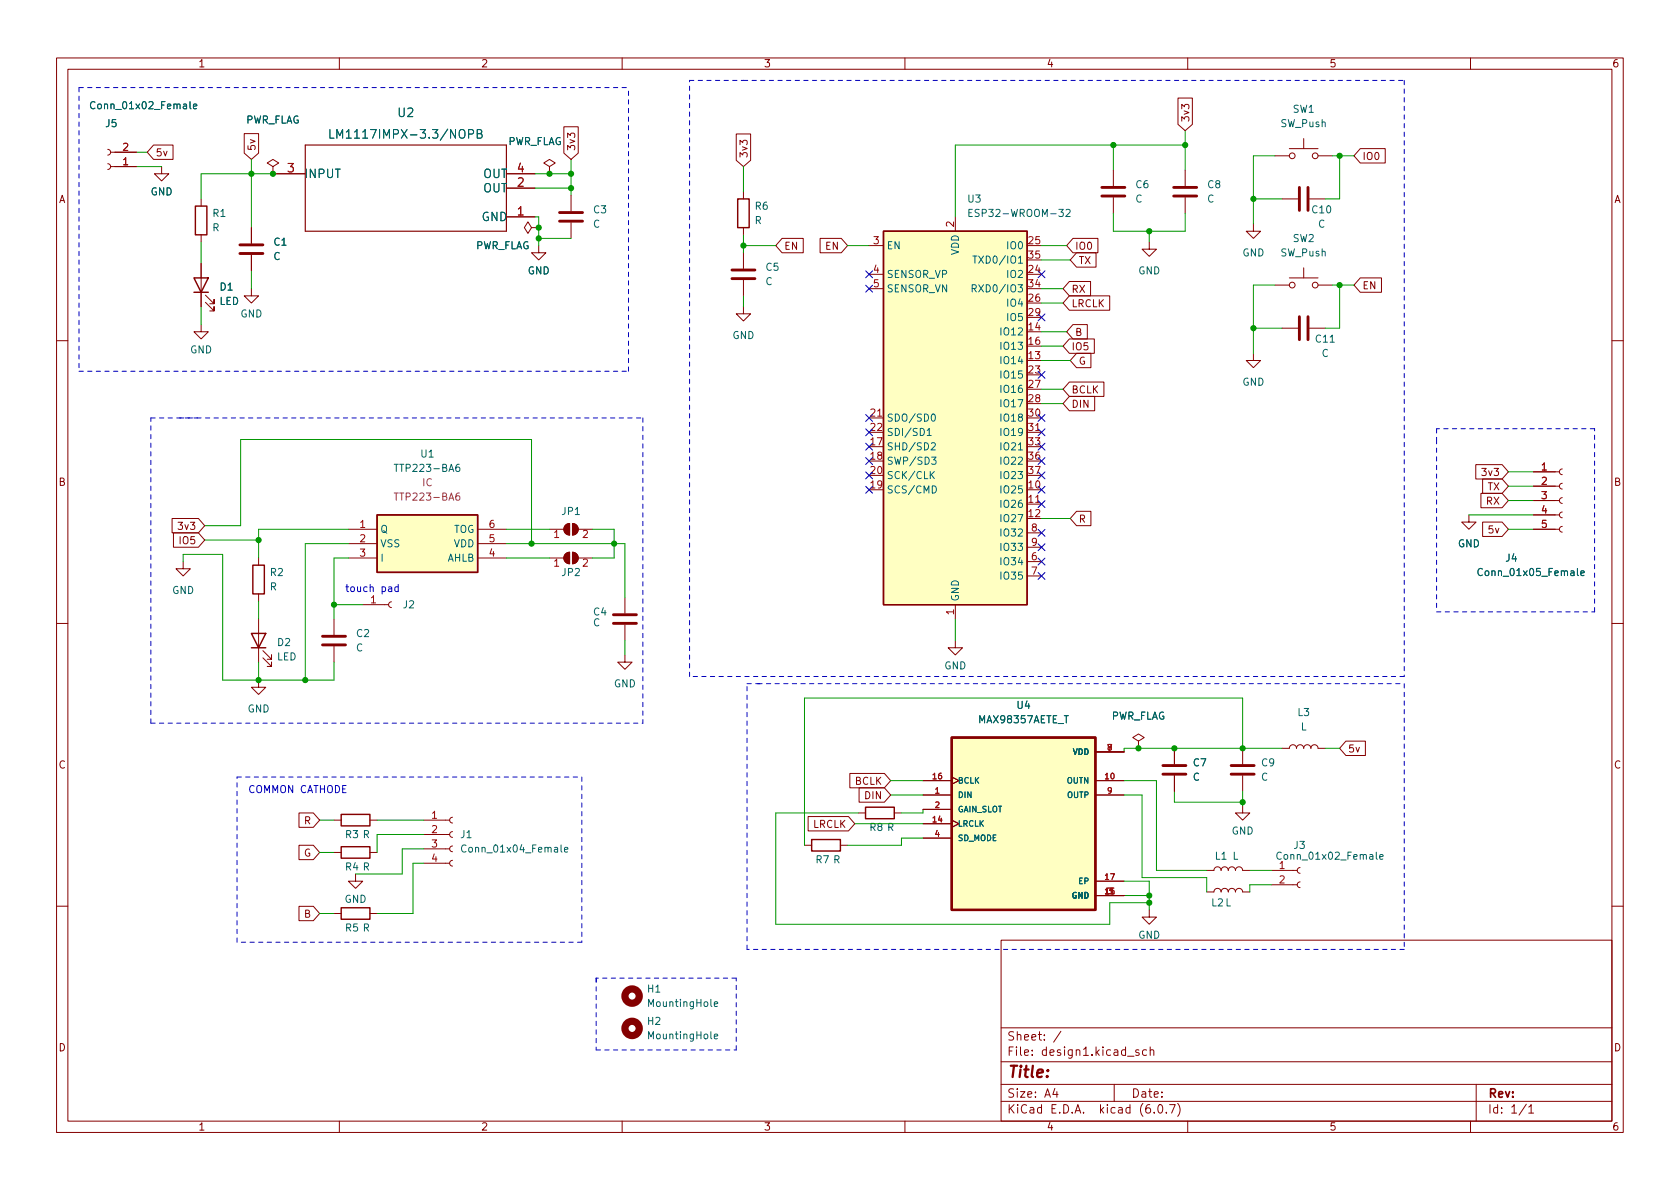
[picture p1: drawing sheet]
<svg xmlns="http://www.w3.org/2000/svg" width="297mm" height="210mm" viewBox="0 0 297 210" stroke-linecap="round" stroke-linejoin="round" font-family="sans-serif">
<g fill="none" stroke="#840000" stroke-width=".18">
<path d="M10 10.2h277v190.1h-277zM12 12.2h273v186.1h-273zM60 10.2v2M110 10.2v2M160 10.2v2M208.3 17.3h2.5v4.7l-1.3 1.1-1.2-1.1zM210 10.2v2M260 10.2v2M19.1 26.4l.3 .2 .2 .3-.2 .4-.3 .1M19.1 29l.3 .1 .2 .4-.2 .3-.3 .2M19.6 26.9h4.5M19.6 29.5h4.5"/>
<path d="M27.1 25.6h3.5v2.6h-3.5l-1.1-1.3zM28.6 29.5v1.2h1.2l-1.2 1.3-1.3-1.3h1.3M35.6 35.2v1.2M43.2 23.6h2.5v3.5l-1.3 1.1-1.2-1.1zM48.3 29.5l1-.7-1-.6-1.1 .6 1.1 .7v1.2M48.3 30.7h.1M48.9 30.7h5.1M89.5 38.3h5.1M89.5 33.3h5.1M89.5 30.7h5.1M97.2 29.5l1-.7-1-.6-1.1 .6 1.1 .7v1.2M97.2 30.7h.1"/>
<path d="M99.7 22.4h2.5v4.7l-1.2 1.1-1.3-1.1zM101 34.5v2.8M101 39.4v2.8M130.2 23.7h2.5v4.6l-1.3 1.2-1.2-1.2zM131.4 33.9v1.3M168.9 38.3v2.6M196.8 30.1v2.8M196.8 34.9v2.8M209.5 30.1v2.8M209.5 34.9v2.8M221.6 39.6v1.3h1.3l-1.3 1.3-1.3-1.3h1.3M225.4 27.6h2.6"/>
<path d="M226.7 35.2h2.8M228 26.3h5M230.5 24.5v1.8M231.5 35.2h2.8M233 27.6h2.6M240.5 26.3h4.4v2.5h-4.4l-1.1-1.2zM35.6 57.4v1.3h1.2l-1.2 1.2-1.3-1.2h1.3M35.6 41.5v1.3M35.6 46.6v7.6M36.3 53.5l1.5 1.5v-.8v.8h-.7M36.3 52.2l1.5 1.5v-.7v.7h-.7M44.4 51v1.3h1.3l-1.3 1.3-1.2-1.3h1.2"/>
<path d="M44.4 40.3v2.7M44.4 45.1v2.8M94 40.3l-.7-1.1-.6 1.1 .6 1 .7-1h1.2M95.2 43.4v1.3h1.3l-1.3 1.3-1.2-1.3h1.2M95.2 40.3h.1M131.4 54.2v1.3h1.3l-1.3 1.3-1.2-1.3h1.2M131.4 40.3v1.2M131.4 44.7v2.8M131.4 49.5v2.8M138.3 42.2h3.7v2.5h-3.7l-1.1-1.3zM145 42.2h3.7l1.2 1.2-1.2 1.3h-3.7zM153.7 43.4h2.5"/>
<path d="M153.7 48.5h2.5M153.7 51h2.5M189.1 49.8h3.7v2.5h-3.7l-1.1-1.3zM189.1 59.9h4.4v2.6h-4.4l-1.1-1.3zM189.1 52.3h7.1v2.6h-7.1l-1.1-1.3zM189.7 42.2h4.4v2.5h-4.4l-1.1-1.3zM189.7 57.4h2.5v2.5h-2.5l-1.1-1.2zM190.3 44.7h3.5v2.5h-3.5l-1.1-1.2zM203.2 42.8v1.3h1.3l-1.3 1.2-1.3-1.2h1.3M225.4 50.4h2.6M226.7 58h2.8M228 49.1h5"/>
<path d="M230.5 47.4v1.7M231.5 58h2.8M233 50.4h2.6M240.5 49.1h3.8v2.6h-3.8l-1.1-1.3zM10 60.2h2M153.7 73.9h2.5M181.6 76.4h2.5M189.1 67.6h6.1v2.5h-6.1l-1.1-1.3zM189.1 70.1h4.4v2.5h-4.4l-1.1-1.2zM190.3 62.5h2.6v2.5h-2.6l-1.1-1.3zM221.6 62.5v1.2h1.3l-1.3 1.3-1.3-1.3h1.3M285 60.2h2"/>
<path d="M30.4 91.7h4.7l1.1 1.3-1.1 1.2h-4.7zM30.7 94.2h4.4l1.1 1.3-1.1 1.3h-4.4zM32.4 99.3v1.3h1.3l-1.3 1.2-1.3-1.2h1.3M45.7 98.7v1.2M61.6 93.6h5.1M61.6 96.1h5.1M61.6 98.7h5.1M84.5 93.6h5M84.5 96.1h5M84.5 98.7h5M97.2 93.6h2.5M97.2 98.7h2.5"/>
<path d="M100 98l.7-.3v2a1.02 1.02 0 0 1-.9-.6 1.02 1.02 0 0 1 .2-1.1zM100 92.9l.7-.3v2a1.02 1.02 0 0 1-.9-.6 1.02 1.02 0 0 1 .2-1.1zM101.2 97.7a1.02 1.02 0 0 1 1 1 1.02 1.02 0 0 1-1 1zM101.2 92.6a1.02 1.02 0 0 1 1 1 1.02 1.02 0 0 1-1 1zM102.2 93.6h2.6M102.2 98.7h2.6M181.6 89.1h2.5M181.6 99.3h2.5M181.6 94.2h2.5M181.6 96.8h2.5M190.3 90.4h2.6v2.6h-2.6l-1.1-1.3zM259.7 91.1v1.2h1.3l-1.3 1.3-1.3-1.3h1.3"/>
<path d="M260.9 82.2h4.7l1.1 1.2-1.1 1.3h-4.7zM261.8 87.2h3.8l1.1 1.3-1.1 1.3h-3.8zM262.1 84.7h3.5l1.1 1.3-1.1 1.2h-3.5zM262.1 92.3h3.5l1.1 1.3-1.1 1.3h-3.5zM271.1 93.6h4.6M271.1 91.1h4.6M271.1 88.5h4.6M271.1 86h4.6M271.1 83.4h4.6M276.2 93.1l-.3 .1-.2 .4 .2 .4 .3 .1M276.2 90.5l-.3 .2-.2 .4 .2 .3 .3 .2M276.2 88l-.3 .2-.2 .3 .2 .4 .3 .1"/>
<path d="M276.2 85.5l-.3 .1-.2 .4 .2 .3 .3 .2M276.2 82.9l-.3 .2-.2 .3 .2 .4 .3 .1M10 110.2h2M45.7 105v1.3M45.7 109.5v7.6M46.5 116.3l1.5 1.6v-.8v.8h-.8M46.5 115.1l1.5 1.5v-.8v.8h-.8M59.1 109.5v2.8M59.1 114.3v2.8M64.1 106.9h4.6M69.2 106.4l-.3 .2-.2 .3 .2 .4 .3 .1M110.5 115.8v1.3h1.3l-1.3 1.3-1.3-1.3h1.3"/>
<path d="M110.5 105.7v2.8M110.5 110.5v2.8M168.9 113.3v1.2h1.3l-1.3 1.3-1.3-1.3h1.3M168.9 106.9v2.6M181.6 101.8h2.5M285 110.2h2M45.7 120.3v1.2h1.3l-1.3 1.3-1.3-1.3h1.3M150.3 136.8h6.1l1.1 1.2-1.1 1.3h-6.1zM151.9 139.3h4.5l1.1 1.3-1.1 1.3h-4.5zM163.2 138h5.1M168.3 137.4l1.2 .6-1.2 .7M193.7 138h5.1"/>
<path d="M193.7 133h5.1M201.3 131.1l1-.7-1-.6-1 .6 1 .7v1.2M201.3 132.3h.1M207.6 132.3v2.8M207.6 137.2v2.7M219.7 132.3v2.8M219.7 137.2v2.7M226.7 132.3h1.3a.64 .64 0 0 1 .6-.6 .64 .64 0 0 1 .6 .6 .64 .64 0 0 1 .7-.6 .64 .64 0 0 1 .6 .6 .64 .64 0 0 1 .6-.6 .64 .64 0 0 1 .7 .6 .64 .64 0 0 1 .6-.6 .64 .64 0 0 1 .6 .6h1.3M238 131.1h3.4v2.5h-3.4l-1.1-1.3zM52.9 149.5h2.5l1.1 1.2-1.1 1.3h-2.5zM52.9 143.8h2.5l1.1 1.2-1.1 1.3h-2.5zM59.1 145h1.2"/>
<path d="M59.1 150.7h1.2M62.9 154.6v1.2h1.2l-1.2 1.3-1.3-1.3h1.3M65.4 145h1.3M65.4 150.7h1.3M74.9 145h4.6M74.9 152.6h4.6M74.9 150.1h4.6M74.9 147.6h4.6M80 152.1l-.3 .2-.2 .3 .2 .4 .3 .2M80 149.6l-.3 .1-.2 .4 .2 .4 .3 .1M80 147.1l-.3 .1-.2 .4 .2 .3 .3 .2M80 144.5l-.3 .2-.2 .3 .2 .4 .3 .1"/>
<path d="M142.2 149.5h1.3M142.9 144.4h7.1l1.1 1.3-1.1 1.2h-7.1zM148.6 149.5h1.3M151.8 143.8h1.2M158.1 143.8h1.3M163.2 140.6h5.1M163.2 145.7h5.1M163.2 143.1h5.1M163.2 148.2h5.1M168.3 145l1.2 .7-1.2 .6M193.7 140.6h5.1M193.7 158.4h5.1"/>
<path d="M193.7 155.8h5.1M213.4 157.7h1.2a.64 .64 0 0 1 .7-.6 .64 .64 0 0 1 .6 .6 .64 .64 0 0 1 .6-.6 .64 .64 0 0 1 .7 .6 .64 .64 0 0 1 .6-.6 .64 .64 0 0 1 .6 .6 .64 .64 0 0 1 .7-.6 .64 .64 0 0 1 .6 .6h1.3M213.4 153.9h1.2a.64 .64 0 0 1 .7-.6 .64 .64 0 0 1 .6 .6 .64 .64 0 0 1 .6-.6 .64 .64 0 0 1 .7 .6 .64 .64 0 0 1 .6-.6 .64 .64 0 0 1 .6 .6 .64 .64 0 0 1 .7-.6 .64 .64 0 0 1 .6 .6h1.3M219.7 142.5v1.3h1.3l-1.3 1.2-1.3-1.2h1.3M224.8 153.9h4.6M224.8 156.5h4.6M229.9 156l-.4 .1-.1 .4 .1 .3 .4 .2M229.9 153.4l-.4 .2-.1 .3 .1 .4 .4 .1M10 160.2h2M52.9 160.3h2.5l1.1 1.2-1.1 1.3h-2.5zM59.1 161.5h1.2M65.4 161.5h1.3"/>
<path d="M177 166.3h108v32h-108zM203.2 160.9v1.3h1.3l-1.3 1.2-1.3-1.2h1.3M285 160.2h2M60 198.3v2M110 198.3v2M160 198.3v2M177 194.8h108M177 191.8h108M177 187.8h108M177 181.8h108M186.5 192.5l-.4 1h1M186.9 193v1"/>
<path d="M187.6 182.4l-1.3 1.9M197 191.8v3M199.4 186.8h1.1M201.4 185.7l-.4-.1-.2 .2 .1 .3 .5 .1v.4h-.6M202.7 185.7l-.4-.1-.3 .3v.4l.1 .3h.6M203.4 185.8l.2-.2 .3 .1 .1 .9M203.4 185.1v1.5M204.1 196.7v.1M204.9 195.4l.2-.1a.81 .81 0 0 1 .6 .7 .81 .81 0 0 1-.3 .8h-.2a.81 .81 0 0 1-.6-.6 .81 .81 0 0 1 .3-.8zM206.2 196.7v.1M206.8 195.3h1l-.7 1.5M208.2 195.1a1.72 1.72 0 0 1 0 2.3"/>
<path d="M210 198.3v2M260 198.3v2M261 191.8v6.5M269.9 195.3l-1.3 1.9M270.3 195.8l.4-.5v1.5M270.3 196.8h.9"/>
<circle cx="228.5" cy="27.6" r=".51"/>
<circle cx="232.5" cy="27.6" r=".51"/>
<circle cx="228.5" cy="50.4" r=".51"/>
<circle cx="232.5" cy="50.4" r=".51"/>
</g>
<g fill="none" stroke="#840000" stroke-width=".25">
<path d="M34.5 36.4h2.1v5.1h-2.1zM130.4 35.2h2.1v5.1h-2.1zM34.3 49.1h2.5l-1.2 2.6zM34.3 51.7h2.5M156.2 40.9h25.4v66h-25.4zM44.7 99.9h2v5.1h-2zM66.7 91.1h17.8v10.1h-17.8zM44.4 112h2.6l-1.3 2.5zM44.4 114.5h2.6M60.3 144h5.1v2h-5.1zM60.3 149.7h5.1v2.1h-5.1zM143.5 148.5h5.1v2h-5.1z"/>
<path d="M153 142.7h5.1v2.1h-5.1zM60.3 160.5h5.1v2.1h-5.1z"/>
</g>
<g fill="none" stroke="#840000" stroke-width=".51">
<path d="M98.9 39.1h4.1M98.9 37.6h4.1M194.8 34.7h4.1M194.8 33.1h4.1M207.5 34.7h4.1M207.5 33.1h4.1M229.7 33.1v4.1M231.3 33.1v4.1M42.4 44.8h4.1M42.4 43.3h4.1M129.4 49.3h4.1M129.4 47.7h4.1"/>
<path d="M229.7 56v4.1M231.3 56v4.1M57 114h4.1M57 112.5h4.1M108.5 110.2h4M108.5 108.7h4M205.6 135.4h4.1M205.6 136.9h4.1M217.7 135.4h4M217.7 136.9h4"/>
</g>
<g fill="none" stroke="#006464" stroke-width=".18">
<path d="M16.8 18.1a.6 .6 0 0 0-.9 .4 .6 .6 0 0 0 .6 .7l.3-.1M34.2 18.8l.6-.1-.1-.2-.3-.1-.2 .2 .1 .6h.4M58.3 22.9v1.5h.8M84.4 23.6h.5l.2-.1 .1-.3-.2-.2-.6-.1v1.5h.6l.3-.3a.4 .4 0 0 0-.4-.5M171.3 37.6h.4M171.9 37h-.6v1.3h.6M188.5 37.1l.5-.1 .2 .4-.8 .9h.8M171.9 51h.6l.1-.2v-.3l-.7-.1v1.2M172 45.3h.7M172.2 51l.4 .6M172.4 45.3v1.2M163.9 76.1l.4-.3v1.2"/>
<path d="M163.9 77h.8M164.7 78.4l.4-.1 .3 .4-.8 .9h.8M164.8 73.3l.2-.1a.68 .68 0 0 1 .4 .6 .68 .68 0 0 1-.4 .7l-.2-.1-.1-.4zM69.7 82.1h.7M81.2 82.1l-.4 .1a.86 .86 0 0 0 0 1.2l.4-.1 .1-.5-.2-.2h-.4l-.1 .2M164.7 83.9l.5 .7M164.7 80.8h.8l-.4 .5 .3 .1v.6l-.1 .1-.6-.1M164.8 85.9a.64 .64 0 0 1 .8 .6 .64 .64 0 0 1-.8 .7zM165.2 83.4l-.7 .7M262.1 100.6a.6 .6 0 0 0-.8 .5 .6 .6 0 0 0 .6 .7l.2-.1M279.5 101.4l.6-.2v-.2l-.4-.1-.2 .2 .1 .6h.5M82.4 149.5a.6 .6 0 0 0-.8 .5 .6 .6 0 0 0 .5 .7l.3-.1"/>
<path d="M99.8 150.3l.6-.2-.1-.2-.3-.1-.2 .2 .1 .6h.4M226.5 150.8a.6 .6 0 0 0-.8 .4 .6 .6 0 0 0 .6 .8l.2-.2M243.9 151.5l.7-.1-.1-.2-.4-.1-.2 .2 .1 .6h.5M126.3 177.6l.6-.2-.1-.2-.3-.1-.2 .2 .1 .6h.4M126.3 183.3l.6-.1-.1-.3h-.3l-.2 .1 .1 .6h.4"/>
</g>
<g fill="#ffffc2" stroke="#ffffc2" stroke-width=".18">
<path d="M66.7 91.1h17.8v10.1h-17.8z"/>
<path d="M156.2 40.9h25.4v66h-25.4z"/>
<path d="M168.3 130.4h25.4v30.5h-25.4z"/>
</g>
<path d="M69.7 87.2h.7M81.2 87.2h-.4a.86 .86 0 0 0 0 1.3l.4-.2 .1-.4-.2-.2h-.4l-.1 .2" fill="none" stroke="#840084" stroke-width=".18"/>
<g fill="none" stroke="#840000" stroke-width="1.3">
<circle cx="111.8" cy="176.1" r="1.27"/>
<circle cx="111.8" cy="181.9" r="1.27"/>
</g>
<g fill="#840000" stroke="#840000" stroke-width=".18">
<path d="M100 98l.7-.3v2a1.02 1.02 0 0 1-.9-.6 1.02 1.02 0 0 1 .2-1.1z"/>
<path d="M101.2 97.7a1.02 1.02 0 0 1 1 1 1.02 1.02 0 0 1-1 1z"/>
<path d="M100 92.9l.7-.3v2a1.02 1.02 0 0 1-.9-.6 1.02 1.02 0 0 1 .2-1.1z"/>
<path d="M101.2 92.6a1.02 1.02 0 0 1 1 1 1.02 1.02 0 0 1-1 1z"/>
</g>
<path d="M168.3 130.4h25.4v30.5h-25.4z" fill="none" stroke="#840000" stroke-width=".41"/>
<path d="M54 25.6h35.5v15.3h-35.5z" fill="none" stroke="#840000" stroke-width=".2"/>
<path d="M68.7 103.8h.5l.1 .8M69.3 104.1h-.5l-.1 .2 .1 .3h.5M70.4 103.8h-.4l-.2 .2 .1 .6h.5M70.4 103.3v1.3" fill="none" stroke="#0000c2" stroke-width=".18"/>
<g fill="none" stroke="#0000c2" stroke-width=".18" stroke-dasharray=".8 .8">
<path d="M14 15.5h97.1M14 15.5v50.2M121.9 14.2h9.5M131.4 14.2h116.9M248.3 14.2v105.4M14 65.7h97.1M26.7 73.9h8.2M31.7 73.9h82M111.1 65.7v-50.2M113.7 73.9v54M254 77.7v30.5M254 75.8v1.9"/>
<path d="M281.9 75.8h-27.9M121.9 119.6v-105.4M248.3 119.6h-126.4M254 108.2h27.9M281.9 108.2v-32.4M26.7 127.9v-54M26.7 127.9h87M41.9 137.4h61M102.9 137.4v29.2M132.1 120.9h2.5M134 120.9h114.3M248.3 120.9v47"/>
<path d="M41.9 166.6v-29.2M102.9 166.6h-61M105.4 173v12.7M105.4 173v.6M130.2 173h-24.8M132.1 167.9v-47M248.3 167.9h-116.2M105.4 185.7h24.8M130.2 185.7v-12.7"/>
</g>
<g fill="none" stroke="#009600" stroke-width=".18">
<path d="M24.1 29.5h4.5M24.1 26.9h1.9M44.4 28.2v12.1M48.9 30.7h-13.3v4.5M94.6 30.7h6.4M94.6 38.3h.6v5.1M94.6 33.3h6.4M101 28.2v6.3M131.4 29.5v4.4M196.8 25.6v4.5M196.8 37.7v3.2h12.7v-3.2M209.5 25.6h-40.6v12.7"/>
<path d="M209.5 23.1v7M221.6 35.2h5.1M225.4 27.6h-3.8v12M235.6 27.6h3.8M236.9 27.6v7.6h-2.6M35.6 42.8v3.8M35.6 54.2v3.2M44.4 47.9v3.1M95.2 42.2h5.8M131.4 43.4h5.8M131.4 41.5v3.2M131.4 52.3v1.9"/>
<path d="M149.9 43.4h3.8M184.1 43.4h4.5M184.1 53.6h3.9M184.1 58.7h4.5M184.1 46h5.1M184.1 51h3.9M203.2 40.9v1.9M221.6 58h5.1M225.4 50.4h-3.8v12.1M235.6 50.4h3.8M236.9 50.4v7.6h-2.6M184.1 61.2h3.9"/>
<path d="M184.1 63.7h5.1M184.1 71.4h3.9M184.1 68.8h3.9M32.4 99.3v-1.3h7v22.3h19.7v-3.2M36.2 93h6.3v-15.3h51.5v18.4M36.2 95.5h9.5M61.6 93.6h-15.9v5.1M61.6 96.1h-7.6v24.2M61.6 98.7h-2.5v10.8M89.5 93.6h7.7M89.5 96.1h21v9.6M89.5 98.7h7.7"/>
<path d="M104.8 93.6h3.8v5.1h-3.8M184.1 91.7h5.1M259.7 91.1h11.4M266.7 88.5h4.4M266.7 86h4.4M266.7 83.4h4.4M266.7 93.6h4.4M45.7 106.3v3.2M45.7 117.1v3.2M59.1 106.9h5M110.5 113.3v2.5M168.9 109.5v3.8"/>
<path d="M157.5 138h5.7M198.8 138h5.7v15.9h8.9M207.6 139.9v2h12.1M219.7 132.3v-8.9h-77.5v26.1M219.7 139.9v2.6M226.7 132.3h-27.9v.7M234.3 132.3h2.6M56.5 150.7h2.6M56.5 145h2.6M66.7 145h8.2M74.9 152.6h-1.9v8.9h-6.3M74.9 147.6h-8.2v3.1"/>
<path d="M74.9 150.1h-3.8v4.5h-8.2M151.1 145.7h12.1M151.8 143.8h-14.6v19.6h59v-3.8h7M157.5 140.6h5.7M163.2 143.1v.7h-3.8M163.2 148.2h-3.8v1.3h-9.5M198.8 140.6h3.1v14.6h11.5v2.5M198.8 155.8h4.4v5.1M198.8 158.4h4.4M221 153.9h3.8M224.8 156.5h-3.8v1.2M56.5 161.5h2.6"/>
</g>
<g fill="none" stroke="#000084" stroke-width=".18">
<path d="M153.1 47.9l1.2 1.2M153.1 50.4l1.2 1.3M154.3 47.9l-1.2 1.2M154.3 50.4l-1.2 1.3M183.5 55.5l1.3 1.2M183.5 47.9l1.3 1.2M184.8 55.5l-1.3 1.2M184.8 47.9l-1.3 1.2M153.1 78.4l1.2 1.2M153.1 75.8l1.2 1.3M153.1 73.3l1.2 1.2M154.3 78.4l-1.2 1.2"/>
<path d="M154.3 75.8l-1.2 1.3M154.3 73.3l-1.2 1.2M183.5 65.7l1.3 1.2M183.5 78.4l1.3 1.2M183.5 73.3l1.3 1.2M183.5 75.8l1.3 1.3M184.8 65.7l-1.3 1.2M184.8 78.4l-1.3 1.2M184.8 73.3l-1.3 1.2M184.8 75.8l-1.3 1.3M153.1 86l1.2 1.2M153.1 83.5l1.2 1.2"/>
<path d="M153.1 80.9l1.2 1.2M154.3 86l-1.2 1.2M154.3 83.5l-1.2 1.2M154.3 80.9l-1.2 1.2M183.5 98.7l1.3 1.2M183.5 96.2l1.3 1.2M183.5 93.6l1.3 1.2M183.5 88.5l1.3 1.3M183.5 86l1.3 1.2M183.5 83.5l1.3 1.2M183.5 80.9l1.3 1.2M184.8 98.7l-1.3 1.2"/>
<path d="M184.8 96.2l-1.3 1.2M184.8 93.6l-1.3 1.2M184.8 88.5l-1.3 1.3M184.8 86l-1.3 1.2M184.8 83.5l-1.3 1.2M184.8 80.9l-1.3 1.2M183.5 101.2l1.3 1.3M184.8 101.2l-1.3 1.3"/>
</g>
<g fill="#009600" stroke="#009600" stroke-width=".18">
<circle cx="236.9" cy="50.4" r=".46"/>
<circle cx="221.6" cy="58" r=".46"/>
<circle cx="219.7" cy="132.3" r=".46"/>
<circle cx="207.6" cy="132.3" r=".46"/>
<circle cx="196.8" cy="25.6" r=".46"/>
<circle cx="236.9" cy="27.6" r=".46"/>
<circle cx="131.4" cy="43.4" r=".46"/>
<circle cx="219.7" cy="141.9" r=".46"/>
<circle cx="203.2" cy="158.4" r=".46"/>
<circle cx="203.2" cy="159.6" r=".46"/>
<circle cx="201.3" cy="132.3" r=".46"/>
<circle cx="203.2" cy="40.9" r=".46"/>
<circle cx="209.5" cy="25.6" r=".46"/>
<circle cx="221.6" cy="35.2" r=".46"/>
<circle cx="95.2" cy="40.3" r=".46"/>
<circle cx="95.2" cy="42.2" r=".46"/>
<circle cx="101" cy="30.7" r=".46"/>
<circle cx="97.2" cy="30.7" r=".46"/>
<circle cx="101" cy="33.3" r=".46"/>
<circle cx="108.6" cy="96.1" r=".46"/>
<circle cx="94" cy="96.1" r=".46"/>
<circle cx="54" cy="120.3" r=".46"/>
<circle cx="45.7" cy="120.3" r=".46"/>
<circle cx="59.1" cy="106.9" r=".46"/>
<circle cx="45.7" cy="95.5" r=".46"/>
<circle cx="44.4" cy="30.7" r=".46"/>
<circle cx="48.3" cy="30.7" r=".46"/>
</g>
<text font-size="2.8" fill="#840000" x="178" y="190.6">Title:</text>
<g font-size="2.1" fill="#006464">
<text x="70.4" y="20.7">U2</text>
<text x="60.1" y="24.5">LM1117IMPX-3.3/NOPB</text>
<text x="53.7" y="31.5">INPUT</text>
<text x="85.4" y="34">OUT</text>
<text x="85.4" y="31.5">OUT</text>
<text x="85.2" y="39.1">GND</text>
</g>
<g font-size="2.1" fill="#a90000">
<text x="50.9" y="30.5">3</text>
<text x="91.5" y="33">2</text>
<text x="91.5" y="30.5">4</text>
<text x="91.5" y="38.1">1</text>
</g>
<g font-size="2.1" fill="#840000">
<text x="178" y="184">Sheet: /</text>
<text x="178" y="186.7">File: design1.kicad_sch</text>
<text x="178" y="196.9">KiCad E.D.A. kicad (6.0.7)</text>
<text x="178" y="194.1">Size: A4</text>
<text x="200" y="194.1">Date:</text>
<text x="263" y="194.1">Rev:</text>
<text x="263" y="196.9">Id: 1/1</text>
</g>
<g font-size="1.8" fill="#840000">
<text x="35" y="11.9">1</text>
<text x="85" y="11.9">2</text>
<text x="135" y="11.9">3</text>
<text x="185" y="11.9">4</text>
<text x="235" y="11.9">5</text>
<text x="285" y="11.9">6</text>
<text x="210.3" y="21.7" transform="rotate(-90 210.3 21.7)">3v3</text>
<text x="27.5" y="27.6">5v</text>
<text x="45.2" y="26.8" transform="rotate(-90 45.2 26.8)">5v</text>
<text x="101.7" y="26.8" transform="rotate(-90 101.7 26.8)">3v3</text>
<text x="132.2" y="28" transform="rotate(-90 132.2 28)">3v3</text>
<text x="240.8" y="28.3">IO0</text>
<text x="10.3" y="35.9">A</text>
<text x="285.3" y="35.9">A</text>
<text x="138.6" y="44.2">EN</text>
<text x="146" y="44.2">EN</text>
<text x="190" y="44.2">IO0</text>
<text x="190.7" y="46.7">TX</text>
<text x="189.4" y="51.8">RX</text>
<text x="240.8" y="51.1">EN</text>
<text x="189.4" y="54.3">LRCLK</text>
<text x="190" y="59.4">B</text>
<text x="189.4" y="61.9">IO5</text>
<text x="190.7" y="64.5">G</text>
<text x="189.4" y="69.6">BCLK</text>
<text x="189.4" y="72.1">DIN</text>
<text x="10.3" y="85.9">B</text>
<text x="262.3" y="84.2">3v3</text>
<text x="262.8" y="89.2">RX</text>
<text x="263" y="86.7">TX</text>
<text x="285.3" y="85.9">B</text>
<text x="31.8" y="93.7">3v3</text>
<text x="190.7" y="92.4">R</text>
<text x="263.3" y="94.3">5v</text>
<text x="31.9" y="96.2">IO5</text>
<text x="10.3" y="135.9">C</text>
<text x="238.3" y="133.1">5v</text>
<text x="285.3" y="135.9">C</text>
<text x="151.1" y="138.8">BCLK</text>
<text x="153" y="141.3">DIN</text>
<text x="53.8" y="145.8">R</text>
<text x="143.7" y="146.4">LRCLK</text>
<text x="53.7" y="151.5">G</text>
<text x="53.8" y="162.3">B</text>
<text x="10.3" y="185.9">D</text>
<text x="285.3" y="185.9">D</text>
<text x="35" y="199.9">1</text>
<text x="85" y="199.9">2</text>
<text x="135" y="199.9">3</text>
<text x="185" y="199.9">4</text>
<text x="235" y="199.9">5</text>
<text x="285" y="199.9">6</text>
</g>
<g font-size="1.8" fill="#006464">
<text x="16.7" y="19.3">Conn_01x02_Female</text>
<text x="18.7" y="22.5">J5</text>
<text x="43.3" y="21.8">PWR_FLAG</text>
<text x="226.4" y="22.5">SW_Push</text>
<text x="228.6" y="19.9">SW1</text>
<text x="89.7" y="25.6">PWR_FLAG</text>
<text x="26.6" y="34.5">GND</text>
<text x="171.1" y="35.8">U3</text>
<text x="200.7" y="35.8">C</text>
<text x="200.8" y="33.3">C6</text>
<text x="213.4" y="35.8">C</text>
<text x="213.5" y="33.3">C8</text>
<text x="37.5" y="40.9">R</text>
<text x="37.7" y="38.3">R1</text>
<text x="104.9" y="40.3">C</text>
<text x="105" y="37.7">C3</text>
<text x="133.4" y="39.6">R</text>
<text x="133.5" y="37.1">R6</text>
<text x="172.3" y="38.3">ESP32-WROOM-32</text>
<text x="232.1" y="37.7">C10</text>
<text x="233" y="40.3">C</text>
<text x="48.3" y="46">C</text>
<text x="48.4" y="43.4">C1</text>
<text x="83.9" y="44.1">PWR_FLAG</text>
<text x="135.4" y="47.9">C5</text>
<text x="156.7" y="44.1">EN</text>
<text x="169.5" y="45.1" transform="rotate(-90 169.5 45.1)">VDD</text>
<text x="173.2" y="46.6">TXD0/IO1</text>
<text x="178.3" y="44.1">IO0</text>
<text x="219.6" y="45.3">GND</text>
<text x="226.4" y="45.3">SW_Push</text>
<text x="228.6" y="42.8">SW2</text>
<text x="38.8" y="53.9">LED</text>
<text x="38.9" y="51.4">D1</text>
<text x="93.3" y="48.5">GND</text>
<text x="135.3" y="50.4">C</text>
<text x="156.7" y="49.1">SENSOR_VP</text>
<text x="156.7" y="51.7">SENSOR_VN</text>
<text x="173" y="51.7">RXD0/IO3</text>
<text x="178.3" y="49.1">IO2</text>
<text x="201.2" y="48.5">GND</text>
<text x="42.5" y="56.1">GND</text>
<text x="129.5" y="59.9">GND</text>
<text x="177.3" y="59.3">IO12</text>
<text x="178.3" y="54.2">IO4</text>
<text x="178.3" y="56.8">IO5</text>
<text x="33.6" y="62.5">GND</text>
<text x="177.3" y="64.4">IO14</text>
<text x="177.3" y="61.8">IO13</text>
<text x="232.7" y="60.6">C11</text>
<text x="233.7" y="63.1">C</text>
<text x="177.3" y="66.9">IO15</text>
<text x="177.3" y="69.5">IO16</text>
<text x="219.6" y="68.2">GND</text>
<text x="156.7" y="74.5">SDO/SD0</text>
<text x="156.7" y="77.1">SDI/SD1</text>
<text x="177.3" y="72">IO17</text>
<text x="177.3" y="74.5">IO18</text>
<text x="177.3" y="77.1">IO19</text>
<text x="70.4" y="83.4">TTP223-BA6</text>
<text x="74.4" y="80.9">U1</text>
<text x="156.7" y="79.6">SHD/SD2</text>
<text x="156.7" y="82.2">SWP/SD3</text>
<text x="177.3" y="79.6">IO21</text>
<text x="177.3" y="82.2">IO22</text>
<text x="156.7" y="87.2">SCS/CMD</text>
<text x="156.7" y="84.7">SCK/CLK</text>
<text x="177.3" y="87.2">IO25</text>
<text x="177.3" y="89.8">IO26</text>
<text x="177.3" y="84.7">IO23</text>
<text x="67.2" y="94.2">Q</text>
<text x="80.1" y="94.2">TOG</text>
<text x="99.4" y="91.1">JP1</text>
<text x="177.3" y="92.3">IO27</text>
<text x="177.3" y="94.9">IO32</text>
<text x="47.8" y="101.8">R2</text>
<text x="67.2" y="96.8">VSS</text>
<text x="67.2" y="99.3">I</text>
<text x="79" y="99.3">AHLB</text>
<text x="80.2" y="96.8">VDD</text>
<text x="99.4" y="101.8">JP2</text>
<text x="177.3" y="99.9">IO34</text>
<text x="177.3" y="97.4">IO33</text>
<text x="257.7" y="96.8">GND</text>
<text x="262" y="101.8">Conn_01x05_Female</text>
<text x="266.3" y="99.3">J4</text>
<text x="30.4" y="105">GND</text>
<text x="47.7" y="104.4">R</text>
<text x="71.3" y="107.6">J2</text>
<text x="169.5" y="106.4" transform="rotate(-90 169.5 106.4)">GND</text>
<text x="177.3" y="102.5">IO35</text>
<text x="63.1" y="112.6">C2</text>
<text x="104.9" y="110.7">C</text>
<text x="105" y="108.8">C4</text>
<text x="48.9" y="116.8">LED</text>
<text x="49.1" y="114.2">D2</text>
<text x="62.9" y="115.2">C</text>
<text x="166.9" y="118.4">GND</text>
<text x="43.8" y="126">GND</text>
<text x="108.5" y="121.5">GND</text>
<text x="179.8" y="125.3">U4</text>
<text x="173.2" y="127.9">MAX98357AETE_T</text>
<text x="196.3" y="127.2">PWR_FLAG</text>
<text x="229.5" y="126.6">L3</text>
<text x="230" y="129.2">L</text>
<text x="211" y="135.5">C7</text>
<text x="223.1" y="135.5">C9</text>
<text x="210.9" y="138">C</text>
<text x="223" y="138">C</text>
<text x="61.1" y="148.2">R3 R</text>
<text x="81.5" y="148.2">J1</text>
<text x="153.8" y="146.9">R8 R</text>
<text x="217.7" y="147.6">GND</text>
<text x="61.1" y="153.9">R4 R</text>
<text x="82.3" y="150.7">Conn_01x04_Female</text>
<text x="144.3" y="152.6">R7 R</text>
<text x="214.9" y="152">L1 L</text>
<text x="226.4" y="152">Conn_01x02_Female</text>
<text x="228.8" y="150.1">J3</text>
<text x="60.9" y="159.6">GND</text>
<text x="214.2" y="160.3">L2 L</text>
<text x="61.1" y="164.7">R5 R</text>
<text x="201.2" y="166">GND</text>
<text x="114.5" y="175.5">H1</text>
<text x="114.9" y="178">MountingHole</text>
<text x="114.5" y="181.2">H2</text>
<text x="114.9" y="183.8">MountingHole</text>
</g>
<g font-size="1.8" fill="#a90000">
<text x="21.7" y="29.2">1</text>
<text x="21.7" y="26.7">2</text>
<text x="168.7" y="40.1" transform="rotate(-90 168.7 40.1)">2</text>
<text x="154.4" y="43.2">3</text>
<text x="181.9" y="43.2">25</text>
<text x="181.9" y="45.7">35</text>
<text x="154.4" y="48.3">4</text>
<text x="154.4" y="50.8">5</text>
<text x="181.9" y="48.3">24</text>
<text x="181.9" y="53.3">26</text>
<text x="181.9" y="50.8">34</text>
<text x="181.9" y="58.4">14</text>
<text x="181.9" y="55.9">29</text>
<text x="181.9" y="63.5">13</text>
<text x="181.9" y="61">16</text>
<text x="181.9" y="66">23</text>
<text x="181.9" y="68.6">27</text>
<text x="181.9" y="71.1">28</text>
<text x="154" y="73.7">21</text>
<text x="154" y="76.2">22</text>
<text x="181.9" y="73.7">30</text>
<text x="181.9" y="76.2">31</text>
<text x="154" y="78.7">17</text>
<text x="154" y="81.3">18</text>
<text x="154" y="83.8">20</text>
<text x="181.9" y="78.7">33</text>
<text x="181.9" y="81.3">36</text>
<text x="181.9" y="83.8">37</text>
<text x="272.6" y="83.2">1</text>
<text x="154" y="86.4">19</text>
<text x="181.9" y="86.4">10</text>
<text x="181.9" y="88.9">11</text>
<text x="272.6" y="85.7">2</text>
<text x="272.6" y="88.3">3</text>
<text x="63.6" y="93.3">1</text>
<text x="63.6" y="95.9">2</text>
<text x="86.5" y="95.9">5</text>
<text x="86.5" y="93.3">6</text>
<text x="97.9" y="95.1">1</text>
<text x="103" y="95.1">2</text>
<text x="181.9" y="91.4">12</text>
<text x="182.4" y="94">8</text>
<text x="272.6" y="90.8">4</text>
<text x="272.6" y="93.3">5</text>
<text x="63.6" y="98.4">3</text>
<text x="86.5" y="98.4">4</text>
<text x="97.9" y="100.2">1</text>
<text x="103" y="100.2">2</text>
<text x="182.4" y="99.1">6</text>
<text x="182.4" y="101.6">7</text>
<text x="182.4" y="96.5">9</text>
<text x="65.5" y="106.7">1</text>
<text x="168.7" y="108.7" transform="rotate(-90 168.7 108.7)">1</text>
<text x="76.3" y="144.8">1</text>
<text x="76.3" y="147.3">2</text>
<text x="76.3" y="149.9">3</text>
<text x="76.3" y="152.4">4</text>
<text x="226.2" y="153.7">1</text>
<text x="226.2" y="156.2">2</text>
</g>
<g font-size="1.8" fill="#840084">
<text x="70.4" y="88.5">TTP223-BA6</text>
<text x="74.7" y="86">IC</text>
</g>
<g font-size="1.8" fill="#0000c2">
<text x="61" y="104.7">touch pad</text>
<text x="43.8" y="140.2">COMMON CATHODE</text>
</g>
<g font-size="1.4" fill="#a90000">
<text x="164.9" y="137.8">16</text>
<text x="195.4" y="137.8">10</text>
<text x="195.8" y="132.7">7</text>
<text x="165.3" y="140.3">1</text>
<text x="165.3" y="142.9">2</text>
<text x="195.8" y="140.3">9</text>
<text x="164.9" y="145.4">14</text>
<text x="165.3" y="147.9">4</text>
<text x="195.4" y="155.6">17</text>
<text x="195.8" y="158.1">3</text>
</g>
<g font-size="1.4" fill="#006464">
<text x="189.7" y="133.5">VDD</text>
<text x="169.3" y="141.1">DIN</text>
<text x="169.3" y="138.6">BCLK</text>
<text x="169.3" y="143.6">GAIN_SLOT</text>
<text x="188.7" y="138.6">OUTN</text>
<text x="188.7" y="141.1">OUTP</text>
<text x="169.3" y="146.2">LRCLK</text>
<text x="169.3" y="148.7">SD_MODE</text>
<text x="189.5" y="158.9">GND</text>
<text x="190.8" y="156.3">EP</text>
</g>
</svg>
